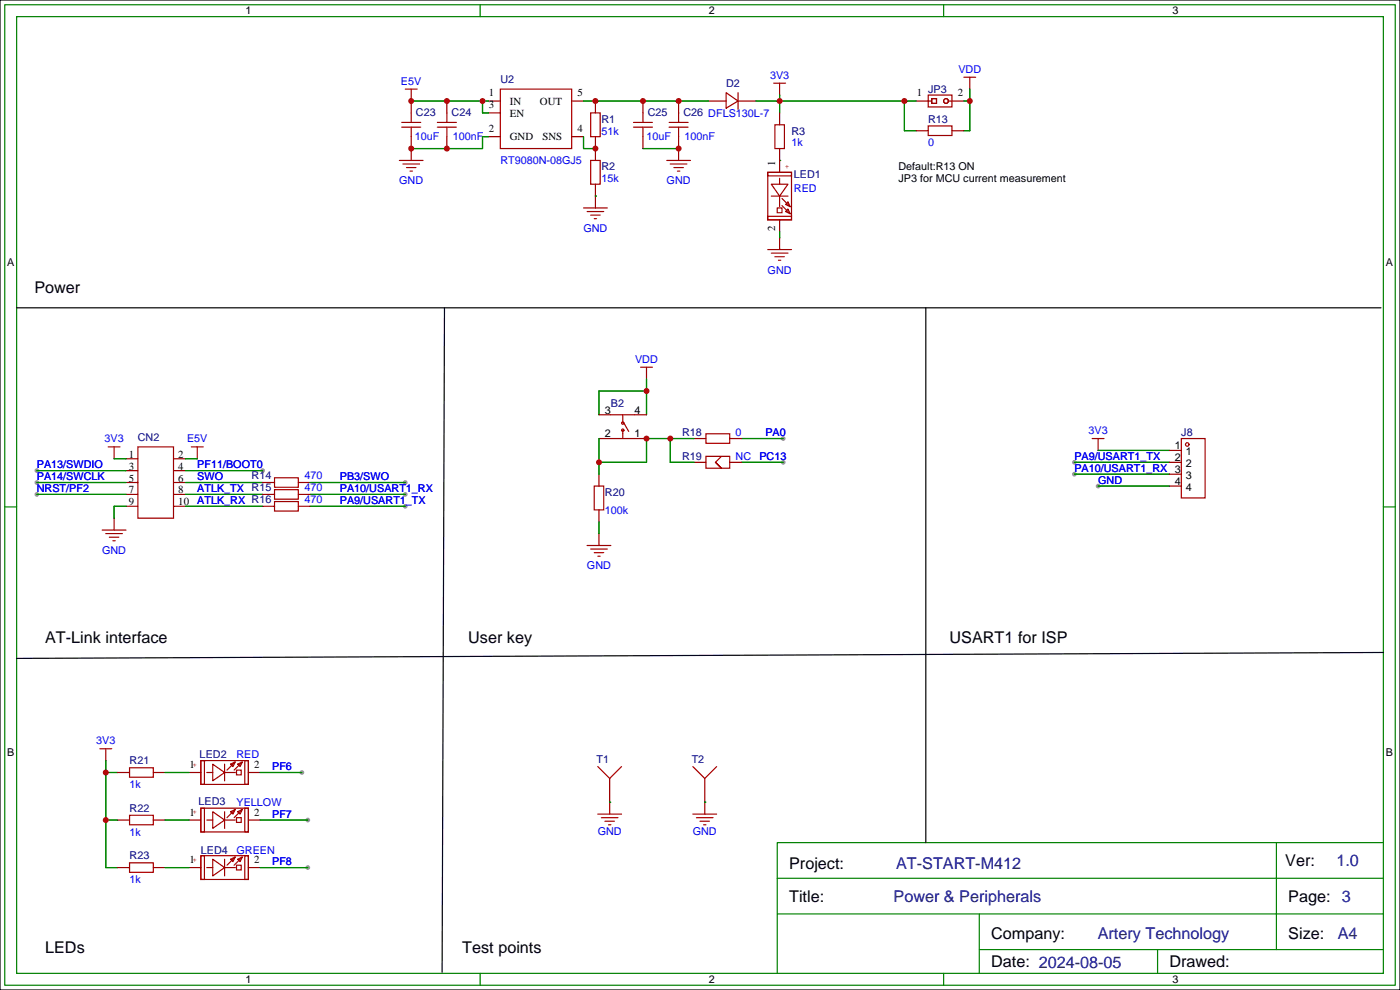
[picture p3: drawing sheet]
<svg xmlns="http://www.w3.org/2000/svg" width="299mm" height="212mm" viewBox="0 0 299 212" stroke-linecap="round" stroke-linejoin="round" font-family="sans-serif">
<path d="M0 0h299.2v211.6h-299.2z" fill="#fff" stroke="#000" stroke-width=".25"/>
<g fill="#999">
<circle cx="229.6" cy="98.8" r=".51"/>
<circle cx="229.6" cy="101.3" r=".51"/>
<circle cx="234.7" cy="103.9" r=".51"/>
<circle cx="167.4" cy="98.8" r=".51"/>
<circle cx="167.4" cy="93.7" r=".51"/>
<circle cx="64.5" cy="165.1" r=".51"/>
<circle cx="65.8" cy="185.4" r=".51"/>
<circle cx="65.8" cy="175.3" r=".51"/>
<circle cx="86.6" cy="105.7" r=".51"/>
<circle cx="86.6" cy="108.2" r=".51"/>
<circle cx="56.1" cy="100.6" r=".51"/>
<circle cx="7.9" cy="100.6" r=".51"/>
<circle cx="7.9" cy="103.1" r=".51"/>
<circle cx="7.9" cy="105.7" r=".51"/>
<circle cx="86.6" cy="103.1" r=".51"/>
</g>
<g fill="none" stroke="#a10000" stroke-width=".25">
<path d="M86.6 19.1h2.6M87.9 19.1v2.5M106.9 19.1h15.3v12.7h-15.3zM155.2 19.8l2.5 1.8-2.5 1.5zM157.7 19.8v3.6M165.4 17.8h2.5M166.6 17.8v2.5M206 16.5h2.5M207.3 16.5v2.6M85.3 34.3h5.1M85.9 26.2h4M85.9 27.2h4"/>
<path d="M86.1 35.1h3.6M86.9 35.8h2M87.6 36.6h.5M87.9 24.1v2.1M87.9 27.2v2M87.9 31.8v2.5M93.5 26.2h4M93.5 27.2h4M95.5 24.1v2.1M95.5 27.2v2M126.2 34.3h2.1v5.1h-2.1zM126.2 24.1h2.1v5.1h-2.1z"/>
<path d="M135.4 26.2h4M135.4 27.2h4M137.4 24.1v2.1M137.4 27.2v2M142.5 34.3h5.1M143 26.2h4.1M143 27.2h4.1M143.3 35.1h3.5M144 35.8h2M144.8 36.6h.5M145 24.1v2.1M145 27.2v2"/>
<path d="M145 31.8v2.5M164.1 36.8h5.1v10.2h-5.1zM164.1 36.8h5.1v.8h-5.1zM164.8 39.4h3.6l-1.8 2.5zM165.6 26.7h2v5.1h-2zM166.6 38.1v1.3M198.4 20.3h5.1v2.6h-5.1zM198.4 26.9h5.1v2.1h-5.1zM198.4 21.6h.7M199.1 21.1h1.1v1h-1.1zM202.7 21.6h.8M124.7 44.4h5.1"/>
<path d="M125.5 45.2h3.5M126.2 46h2.1M127 46.7h.5M127.3 41.9v2.5M164.1 46.2h5.1v.8h-5.1zM164.1 53.3h5.1M164.8 54.1h3.6M164.8 41.9h3.6M165.6 54.9h2M166.1 44.4h1v1.1h-1zM166.4 55.6h.5M166.6 41.9v2.3"/>
<path d="M166.6 50.8v2.5M167.1 42.4l1.6 1.5M167.1 43.9l1.6 1.6M168.4 44.7l.5 1-1-.5zM168.4 43.2l.5 1-1-.5zM136.9 78.5h2.5M138.2 78.5v2.5M23.1 95.5h2.6M24.4 95.5v2.5M29.5 95.5h7.6v15.2h-7.6zM40.9 95.5h2.5M42.2 95.5v2.5"/>
<path d="M130.6 93.7h5M130.6 88.6h5M133.1 88.6v1.8M133.1 91.9v1.8M133.3 90.4l1.1 1.8M150.9 97.5h5.1v2.6h-5.1zM150.9 92.7h5.1v2h-5.1zM152.9 98.8l1.3 1.3-1.3-1.3M154.2 97.5l-1.3 1.3M233.4 93.7h2.6M234.7 93.7v2.6M252.5 93.7h5.1v12.7h-5.1z"/>
<path d="M21.8 113.3h5.1M22.6 114h3.6M23.4 114.8h2M24.1 115.6h.5M24.4 110.7v2.6M58.7 104.6h5.1v2.1h-5.1zM58.7 107.2h5.1v2h-5.1zM58.7 102.1h5.1v2h-5.1zM125.5 116.6h5.1M126.2 117.3h3.6M127 103.9h2v5.1h-2zM127 118.1h2"/>
<path d="M127.8 118.9h.5M128 114v2.6M21.3 160h2.6M22.6 160v2.6M27.7 164.1h5.1v2h-5.1zM27.7 174.2h5.1v2.1h-5.1zM42.9 162.6h10.2v5h-10.2zM42.9 162.6h.8v5h-.8zM42.9 172.7h10.2v5.1h-10.2zM42.9 172.7h.8v5.1h-.8zM44.2 165.1h1.3M44.2 175.3h1.3"/>
<path d="M45.5 163.3l2.5 1.8-2.5 1.8zM45.5 173.5l2.5 1.8-2.5 1.7zM48 163.3v3.6M48 173.5v3.5M48 165.1h2.3M48 175.3h2.3M49.3 163.3l1-.5-.5 1zM49.3 173.5l1-.5-.5 1zM50 163.1l-1.5 1.5M50 173.2l-1.5 1.6M50.5 164.6h1.1v1h-1.1zM50.5 174.8h1.1v1h-1.1z"/>
<path d="M50.8 163.3l1-.5-.5 1zM50.8 173.5l1-.5-.5 1zM51.6 163.1l-1.6 1.5M51.6 173.2l-1.6 1.6M52.3 162.6h.8v5h-.8zM52.3 172.7h.8v5.1h-.8zM127.8 163.8l2.5 2.6 2.5-2.6M127.8 174h5M128.5 174.8h3.6M129.3 175.5h2M130 176.3h.6M130.3 171.5v2.5"/>
<path d="M148.1 174h5.1M148.1 163.8l2.5 2.6 2.6-2.6M148.8 174.8h3.6M149.6 175.5h2M150.4 176.3h.5M150.6 171.5v2.5M27.7 184.4h5.1v2h-5.1zM42.9 182.9h10.2v5.1h-10.2zM42.9 182.9h.8v5.1h-.8zM44.2 185.4h1.3M45.5 183.6l2.5 1.8-2.5 1.8zM48 183.6v3.6"/>
<path d="M48 185.4h2.3M49.3 183.6l1-.5-.5 1.1zM50 183.4l-1.5 1.5M50.5 184.9h1.1v1h-1.1zM50.8 183.6l1-.5-.5 1.1zM51.6 183.4l-1.6 1.5M52.3 182.9h.8v5.1h-.8z"/>
<circle cx="202.2" cy="21.6" r=".51"/>
<circle cx="133.1" cy="91.9" r=".25"/>
<circle cx="133.1" cy="90.4" r=".25"/>
<circle cx="253.7" cy="95" r=".38"/>
</g>
<g fill="none" stroke="#870000" stroke-width=".25">
<path d="M207.3 19.1h.1M87.9 31.8h.1M87.9 21.6h.1M87.9 21.6v2.5M87.9 29.2v2.6M95.5 21.6v2.5M95.5 29.2v2.6M104.4 21.6h2.5M104.4 29.2h2.5M104.4 24.1h2.5M122.2 21.6h2.5M122.2 29.2h2.5"/>
<path d="M127.3 21.6v2.5M127.3 29.2v5.1M127.3 39.4v2.5M137.4 21.6v2.5M137.4 29.2v2.6M145 31.8h.1M145 21.6v2.5M145 29.2v2.6M151.4 21.6h3.8M157.7 21.6h3.8M166.6 20.3h.1M166.6 24.1v2.6"/>
<path d="M166.6 31.8v5M195.8 21.6h2.6M195.8 27.9h2.6M203.5 21.6h2.5M203.5 27.9h2.5M127.3 41.9h.1M166.6 50.8h.1M166.6 47v2.5M24.4 98h.1M26.9 98h2.6M37.1 98h2.5M42.2 98h.1"/>
<path d="M128 88.6h2.6M128 93.7h2.6M135.6 88.6h2.6M135.6 93.7h2.6M138.2 81h.1M148.3 93.7h2.6M148.3 98.8h2.6M156 93.7h2.5M156 98.8h2.5M234.7 96.3h.1M249.9 96.3h2.6M249.9 98.8h2.6"/>
<path d="M24.4 110.7h.1M26.9 100.6h2.6M26.9 103.1h2.6M26.9 105.7h2.6M26.9 108.2h2.6M37.1 100.6h2.5M37.1 103.1h2.5M37.1 105.7h2.5M37.1 108.2h2.5M56.1 103.1h2.6M56.1 105.7h2.6M56.1 108.2h2.6"/>
<path d="M63.8 103.1h2.5M63.8 105.7h2.5M63.8 108.2h2.5M128 114h.1M128 101.3v2.6M128 109v2.5M249.9 101.3h2.6M249.9 103.9h2.6M22.6 162.6h.1M25.1 165.1h2.6M25.1 175.3h2.6M32.8 165.1h2.5"/>
<path d="M32.8 175.3h2.5M40.4 165.1h2.5M40.4 175.3h2.5M53.1 165.1h2.5M53.1 175.3h2.5M130.3 171.5h.1M130.3 166.4v5.1M150.6 171.5h.1M150.6 166.4v5.1M25.1 185.4h2.6M32.8 185.4h2.5M40.4 185.4h2.5"/>
<path d="M53.1 185.4h2.5"/>
</g>
<g fill="none" stroke="#008700" stroke-width=".25">
<path d="M207.3 19.1v8.8h-1.3M87.9 21.6h16.5M103.1 21.6v2.5h1.3M104.4 29.2h-1.3v2.6h-15.2M124.7 21.6h26.7M124.7 29.2v2.6h2.6M137.4 31.8h7.6M161.5 21.6h34.3M166.6 34.3h.1M166.6 20.3v3.8M193.3 21.6v6.3h2.5M206 21.6h1.3"/>
<path d="M127.3 41.9h.1M166.6 49.5v1.3M24.4 98h2.5M39.6 98h2.6M128 93.7v7.6M138.2 81v7.6M138.2 83.6h-10.2v5M143.3 93.7v5.1h5M148.3 93.7h-10.1v5.1h-10.2M158.5 98.8h8.9M158.5 93.7h8.9M229.6 98.8h20.3"/>
<path d="M234.7 96.3h15.2M7.9 105.7h19M7.9 103.1h19M7.9 100.6h19M26.9 108.2h-2.5v2.5M39.6 108.2h16.5M39.6 105.7h16.5M39.6 103.1h16.5M39.6 100.6h16.5M66.3 108.2h20.3M66.3 105.7h20.3M66.3 103.1h20.3"/>
<path d="M128 111.5v2.5M229.6 101.3h20.3M234.7 103.9h15.2M22.6 175.3h2.5M22.6 165.1h2.5M22.6 162.6v22.8h2.5M35.3 175.3h5.1M35.3 165.1h5.1M55.6 175.3h10.2M55.6 165.1h8.9M130.3 171.5h.1M150.6 171.5h.1"/>
<path d="M35.3 185.4h5.1M55.6 185.4h10.2"/>
</g>
<g fill="none" stroke="#008000" stroke-width=".25">
<path d="M1 1h297.2v209.6h-297.2zM3.6 3.6h292.1v204.4h-292.1zM102.6 1v2.6M201.7 1v2.6M1 108.3h2.6M295.7 108.3h2.5M209.3 195.3v12.7M272.8 180.1v22.8M295.7 195.3h-129.6v12.7M295.7 187.7h-129.6v7.6M295.7 180.1h-129.6v7.6M102.6 208v2.6"/>
<path d="M201.7 208v2.6M209.3 202.9h86.4M247.4 202.9v5.1"/>
</g>
<path d="M3.6 65.8h291.5M95 65.8l-.5 142M197.9 65.8v114.3M295.7 139.4l-292.1 1.3" fill="none" stroke="#000" stroke-width=".25"/>
<g fill="#c00">
<circle cx="166.6" cy="21.6" r=".63"/>
<circle cx="193.3" cy="21.6" r=".63"/>
<circle cx="207.3" cy="21.6" r=".63"/>
<circle cx="138.2" cy="83.6" r=".63"/>
<circle cx="22.6" cy="175.3" r=".63"/>
<circle cx="22.6" cy="165.1" r=".63"/>
<circle cx="87.9" cy="31.7" r=".63"/>
<circle cx="95.5" cy="31.7" r=".63"/>
<circle cx="103.1" cy="21.6" r=".63"/>
<circle cx="87.9" cy="21.6" r=".63"/>
<circle cx="95.5" cy="21.6" r=".63"/>
<circle cx="145" cy="31.7" r=".63"/>
<circle cx="127.3" cy="21.6" r=".63"/>
<circle cx="145" cy="21.6" r=".63"/>
<circle cx="137.4" cy="21.6" r=".63"/>
<circle cx="127.3" cy="31.7" r=".63"/>
<circle cx="128" cy="98.8" r=".63"/>
<circle cx="138.2" cy="93.7" r=".63"/>
<circle cx="143.3" cy="93.7" r=".63"/>
</g>
<g font-size="3.5">
<text x="7.4" y="62.6">Power</text>
<text x="9.7" y="137.5">AT-Link interface</text>
<text x="100.1" y="137.5">User key</text>
<text x="202.9" y="137.5">USART1 for ISP</text>
<text x="168.7" y="185.7">Project:</text>
<text x="274.7" y="185.1">Ver:</text>
<text x="168.7" y="192.7">Title:</text>
<text x="275.3" y="192.7">Page: 3</text>
<text x="9.7" y="203.8">LEDs</text>
<text x="98.8" y="203.8">Test points</text>
<text x="211.8" y="200.7">Company:</text>
<text x="275.3" y="200.6">Size:</text>
<text x="211.8" y="206.7">Date: 2024-08-05</text>
<text x="249.9" y="206.7">Drawed:</text>
</g>
<g font-size="3.5" fill="#000080">
<text x="191.5" y="185.7">AT-START-M412</text>
<text x="285.6" y="185.1">1.0</text>
<text x="191" y="192.7">Power &amp; Peripherals</text>
<text x="234.6" y="200.6">Artery Technology</text>
<text x="285.9" y="200.6">A4</text>
</g>
<g font-size="2.3">
<text x="52.4" y="3.1">1</text>
<text x="151.5" y="3.1">2</text>
<text x="250.6" y="3.1">3</text>
<text x="104.5" y="20.6">1</text>
<text x="104.5" y="23.2">3</text>
<text x="109" y="22.4">IN</text>
<text x="115.4" y="22.4">OUT</text>
<text x="123.4" y="20.6">5</text>
<text x="196" y="20.6">1</text>
<text x="204.7" y="20.6">2</text>
<text x="104.5" y="28.2">2</text>
<text x="109" y="24.9">EN</text>
<text x="123.4" y="28.2">4</text>
<text x="109" y="30">GND</text>
<text x="115.9" y="30">SNS</text>
<text x="165.7" y="35.6" transform="rotate(-90 165.7 35.6)">1</text>
<text x="192" y="38.9">JP3 for MCU current measurement</text>
<text x="192" y="36.4">Default:R13 ON</text>
<text x="165.7" y="49.4" transform="rotate(-90 165.7 49.4)">2</text>
<text x="1.5" y="56.8">A</text>
<text x="296.2" y="56.8">A</text>
<text x="129.3" y="88.4">3</text>
<text x="135.6" y="88.4">4</text>
<text x="129.3" y="93.5">2</text>
<text x="135.6" y="93.5">1</text>
<text x="27.5" y="97.8">1</text>
<text x="27.5" y="100.4">3</text>
<text x="38.1" y="97.8">2</text>
<text x="38.1" y="100.4">4</text>
<text x="251.1" y="96">1</text>
<text x="251.1" y="98.6">2</text>
<text x="253.4" y="97.3">1</text>
<text x="253.4" y="99.8">2</text>
<text x="27.5" y="102.9">5</text>
<text x="27.5" y="105.5">7</text>
<text x="27.5" y="108">9</text>
<text x="38.1" y="102.9">6</text>
<text x="38.1" y="105.5">8</text>
<text x="38.1" y="108">10</text>
<text x="251.1" y="103.7">4</text>
<text x="253.4" y="102.4">3</text>
<text x="253.4" y="104.9">4</text>
<text x="1.5" y="161.5">B</text>
<text x="296.2" y="161.5">B</text>
<text x="40.5" y="164.1">1</text>
<text x="54.4" y="164.1">2</text>
<text x="40.5" y="174.3">1</text>
<text x="54.4" y="174.3">2</text>
<text x="40.5" y="184.4">1</text>
<text x="54.4" y="184.4">2</text>
<text x="52.4" y="210.1">1</text>
<text x="151.5" y="210.1">2</text>
<text x="250.6" y="210.1">3</text>
</g>
<g font-size="2.3" fill="#000080">
<text x="106.9" y="17.8">U2</text>
<text x="155.2" y="18.6">D2</text>
<text x="198.4" y="19.9">JP3</text>
<text x="88.9" y="24.9">C23</text>
<text x="96.5" y="24.9">C24</text>
<text x="128.5" y="26.2">R1</text>
<text x="138.4" y="24.9">C25</text>
<text x="146.1" y="24.9">C26 DFLS130L-7</text>
<text x="169.2" y="28.7">R3</text>
<text x="198.4" y="26.2">R13</text>
<text x="128.5" y="36.4">R2</text>
<text x="169.7" y="38.1">LED1</text>
<text x="130.6" y="86.9">B2</text>
<text x="29.5" y="94.3">CN2</text>
<text x="145.8" y="93.3">R18</text>
<text x="252.5" y="93.3">J8</text>
<text x="145.8" y="98.3">R19</text>
<text x="53.8" y="102.4">R14</text>
<text x="129.3" y="106">R20</text>
<text x="27.7" y="163.4">R21</text>
<text x="42.7" y="162.1">LED2</text>
<text x="127.5" y="163.1">T1</text>
<text x="147.8" y="163.1">T2</text>
<text x="27.7" y="173.5">R22</text>
<text x="42.4" y="172">LED3</text>
<text x="27.7" y="183.7">R23</text>
<text x="42.9" y="182.4">LED4</text>
</g>
<g font-size="2.3" fill="#00f">
<text x="164.6" y="16.8">3V3</text>
<text x="204.8" y="15.5">VDD</text>
<text x="85.7" y="18.1">E5V</text>
<text x="88.7" y="29.9">10uF</text>
<text x="128.5" y="28.7">51k</text>
<text x="138.2" y="29.9">10uF</text>
<text x="96.8" y="30">100nF</text>
<text x="106.9" y="35.1">RT9080N-08GJ5</text>
<text x="146.3" y="30">100nF</text>
<text x="169.2" y="31.3">1k</text>
<text x="198.4" y="31.3">0</text>
<text x="85.3" y="39.4">GND</text>
<text x="128.5" y="38.9">15k</text>
<text x="142.5" y="39.4">GND</text>
<text x="169.7" y="40.9">RED</text>
<text x="124.7" y="49.6">GND</text>
<text x="164.1" y="58.5">GND</text>
<text x="135.7" y="77.5">VDD</text>
<text x="22.3" y="94.5">3V3</text>
<text x="40" y="94.5">E5V</text>
<text x="157.2" y="93.3">0</text>
<text x="163.6" y="93.3">PA0</text>
<text x="232.6" y="92.8">3V3</text>
<text x="7.9" y="100.1">PA13/SWDIO</text>
<text x="42.2" y="100.1">PF11/BOOT0</text>
<text x="157.2" y="98.3">NC</text>
<text x="162.3" y="98.3">PC13</text>
<text x="229.6" y="98.3">PA9/USART1_TX</text>
<text x="229.6" y="100.9">PA10/USART1_RX 3</text>
<text x="7.9" y="102.7">PA14/SWCLK</text>
<text x="7.9" y="105.2">NRST/PF2</text>
<text x="42.2" y="105.2">ATLK_TX R15</text>
<text x="42.2" y="107.7">ATLK_RX R16</text>
<text x="42.2" y="102.7">SWO</text>
<text x="65.1" y="105">470</text>
<text x="65.1" y="107.5">470</text>
<text x="65.1" y="102.4">470</text>
<text x="72.6" y="105.2">PA10/USART1_RX</text>
<text x="72.6" y="107.7">PA9/USART1_TX</text>
<text x="72.6" y="102.7">PB3/SWO</text>
<text x="234.7" y="103.4">GND</text>
<text x="129.3" y="109.8">100k</text>
<text x="21.8" y="118.4">GND</text>
<text x="125.5" y="121.7">GND</text>
<text x="20.6" y="159">3V3</text>
<text x="50.5" y="162.1">RED</text>
<text x="58.2" y="164.6">PF6</text>
<text x="27.7" y="168.4">1k</text>
<text x="50.5" y="172.3">YELLOW</text>
<text x="27.7" y="178.6">1k</text>
<text x="58.2" y="174.8">PF7</text>
<text x="127.7" y="178.4">GND</text>
<text x="148.1" y="178.4">GND</text>
<text x="50.5" y="182.4">GREEN</text>
<text x="58.2" y="185">PF8</text>
<text x="27.7" y="188.8">1k</text>
</g>
<g font-size="1.6" fill="#a00000">
<text x="168.7" y="36" transform="rotate(-90 168.7 36)">+</text>
<text x="41.1" y="163.9">+</text>
<text x="41.1" y="174">+</text>
<text x="41.1" y="184.2">+</text>
</g>
</svg>
